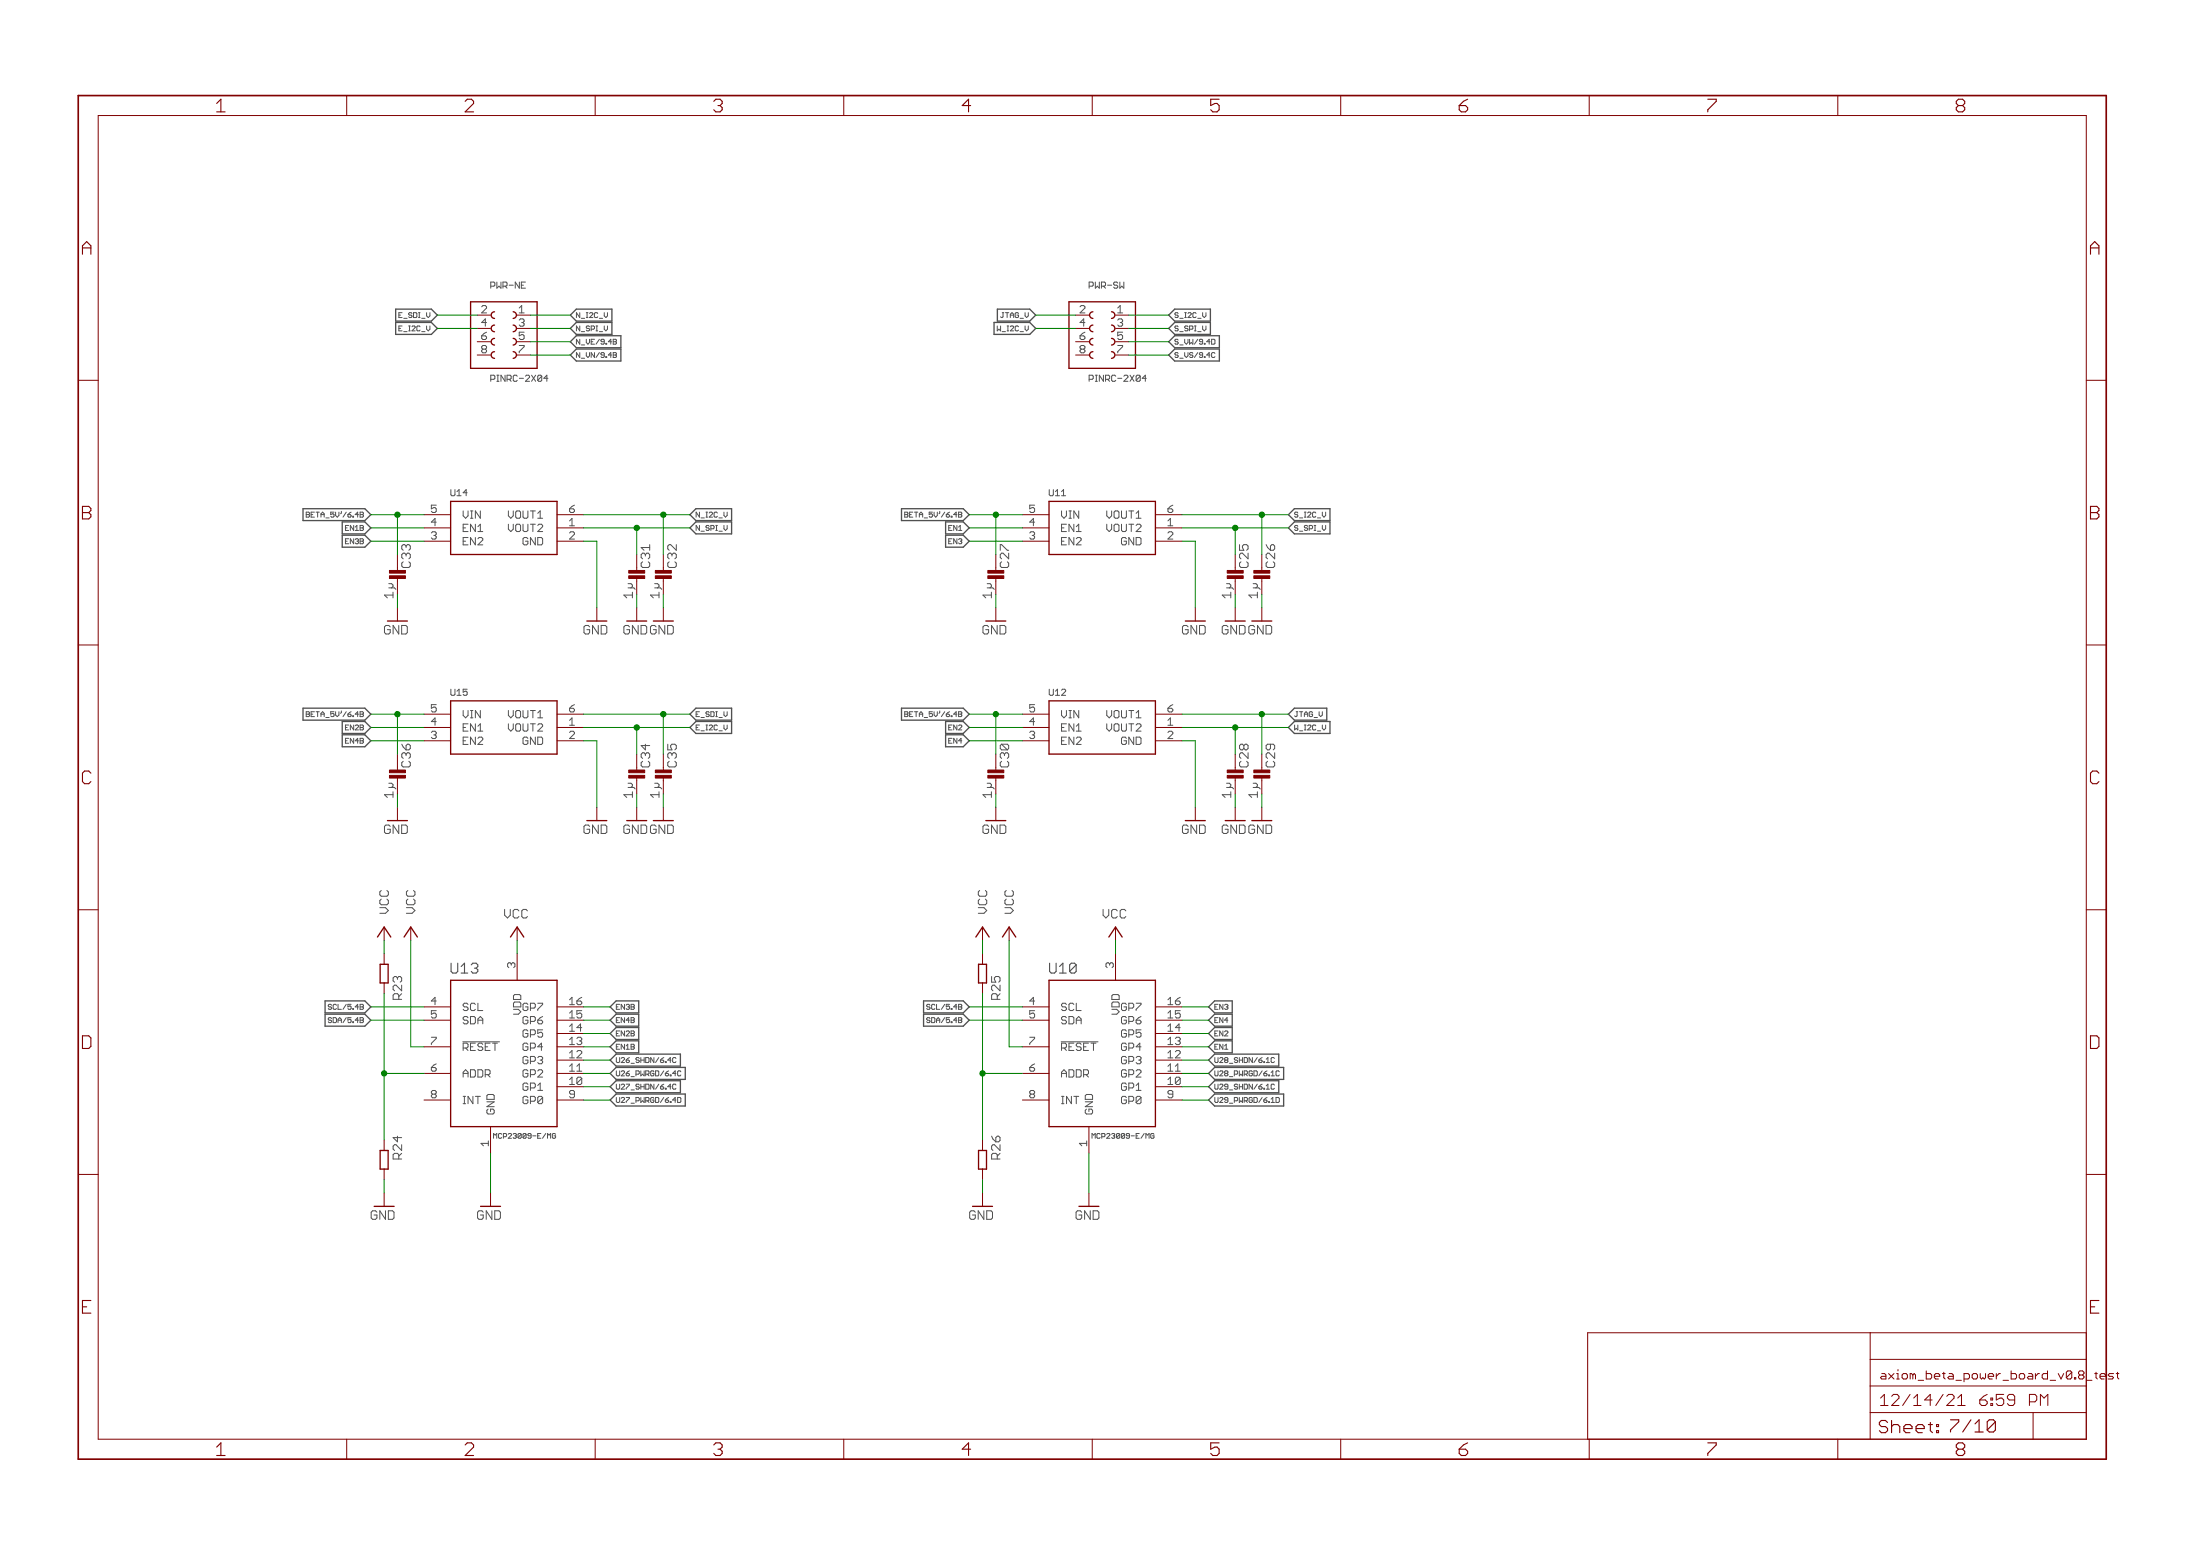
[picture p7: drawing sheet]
<svg xmlns="http://www.w3.org/2000/svg" width="420mm" height="297mm" viewBox="0 0 420 297" stroke-linecap="round" stroke-linejoin="round" font-family="sans-serif">
<g fill="none" stroke="#505050" stroke-width=".19">
<path d="M88.4 198.9h7M202.7 198.9h7M94.9 216.4l-.3 .3-.3-.3v.9M128.9 207l.2 .1M128.9 201.9l.2 .2M129.1 207.8l-.2 .1M129.1 202.7l-.2 .1M129.4 209.5h.5l.1 .2v.6l-.1 .2h-.5M129.6 204.4h.3l.1 .2M130 205.2l-.1 .2h-.3M209.2 216.4l-.3 .3-.3-.3v.9M243.2 207l.2 .1"/>
<path d="M243.2 201.9l.2 .2M243.4 207.8l-.2 .1M243.4 202.7l-.2 .1M243.7 209.5h.5l.1 .2v.6l-.1 .2h-.5M243.8 204.4h.4l.1 .2M244.3 205.2l-.1 .2h-.4"/>
</g>
<g fill="none" stroke="#505050" stroke-width=".25">
<path d="M75.6 59h6.8l1.1 1.2-1.1 1.1h-6.8zM190.5 59h6.2l1.1 1.2-1.1 1.1h-6.2zM75.6 61.6h6.8l1.1 1.1-1.1 1.1h-6.8zM108.9 62.7l1.2-1.1h6.8v2.2h-6.8zM108.9 60.2l1.2-1.2h6.8v2.3h-6.8zM110.1 64.1h8.5v2.3h-8.5l-1.2-1.2zM110.1 66.6h8.5v2.3h-8.5l-1.2-1.1zM189.8 61.6h6.9l1.1 1.1-1.1 1.1h-6.9zM223.2 62.7l1.1-1.1h6.9v2.2h-6.9zM223.2 60.2l1.1-1.2h6.9v2.3h-6.9zM224.3 64.1h8.6v2.3h-8.6l-1.1-1.2zM224.3 66.6h8.6v2.3h-8.6l-1.1-1.1z"/>
<path d="M57.9 97.1h11.8l1.1 1.2-1.1 1.1h-11.8zM65.4 99.6h4.3l1.1 1.2-1.1 1.1h-4.3zM132.9 97.1h6.8v2.3h-6.8l-1.1-1.1zM172.2 97.1h11.8l1.1 1.2-1.1 1.1h-11.8zM180.6 99.6h3.4l1.1 1.2-1.1 1.1h-3.4zM247.2 97.1h6.8v2.3h-6.8l-1.1-1.1zM65.4 102.2h4.3l1.1 1.1-1.1 1.2h-4.3zM131.8 100.8l1.1-1.2h6.8v2.3h-6.8zM180.6 102.2h3.4l1.1 1.1-1.1 1.2h-3.4zM246.1 100.8l1.1-1.2h6.8v2.3h-6.8zM57.9 135.2h11.8l1.1 1.1-1.1 1.2h-11.8zM65.4 137.7h4.3l1.1 1.2-1.1 1.1h-4.3z"/>
<path d="M131.8 138.9l1.1-1.2h6.8v2.3h-6.8zM131.8 136.3l1.1-1.1h6.8v2.3h-6.8zM172.2 135.2h11.8l1.1 1.1-1.1 1.2h-11.8zM180.6 137.7h3.4l1.1 1.2-1.1 1.1h-3.4zM246.1 138.9l1.1-1.2h6.8v2.3h-6.8zM246.1 136.3l1.1-1.1h6.2v2.3h-6.2zM65.4 140.3h4.3l1.1 1.1-1.1 1.2h-4.3zM180.6 140.3h3.4l1.1 1.1-1.1 1.2h-3.4zM62.1 191.1h7.6l1.1 1.1-1.1 1.2h-7.6zM62.1 193.6h7.6l1.1 1.2-1.1 1.1h-7.6zM116.5 192.2l1.2-1.1h4.3v2.3h-4.3zM116.5 194.8l1.2-1.2h4.3v2.3h-4.3z"/>
<path d="M116.5 197.3l1.2-1.1h4.3v2.2h-4.3zM116.5 199.8l1.2-1.1h4.3v2.3h-4.3zM176.4 191.1h7.6l1.1 1.1-1.1 1.2h-7.6zM176.4 193.6h7.6l1.1 1.2-1.1 1.1h-7.6zM232 191.1h3.3v2.3h-3.3l-1.2-1.2zM232 193.6h3.3v2.3h-3.3l-1.2-1.1zM232 196.2h3.3v2.2h-3.3l-1.2-1.1zM232 198.7h3.3v2.3h-3.3l-1.2-1.2zM116.5 207.5l1.2-1.2h12.2v2.3h-12.2zM117.7 208.9h13.2v2.2h-13.2l-1.2-1.1zM117.7 203.8h13.2v2.3h-13.2l-1.2-1.2zM117.7 201.2h12.2v2.3h-12.2l-1.2-1.1z"/>
<path d="M230.8 210l1.2-1.1h13.2v2.2h-13.2zM230.8 204.9l1.2-1.1h13.2v2.3h-13.2zM230.8 207.5l1.2-1.2h12.2v2.3h-12.2zM230.8 202.4l1.2-1.2h12.2v2.3h-12.2z"/>
</g>
<g fill="none" stroke="#800000" stroke-width=".25">
<path d="M89.9 57.6h12.7v12.7h-12.7zM94.4 59.5a.63 .63 0 0 0-.6 .7 .63 .63 0 0 0 .6 .6M98 59.5a.63 .63 0 0 1 .6 .7 .63 .63 0 0 1-.6 .6M204.2 57.6h12.7v12.7h-12.7zM208.7 59.5a.63 .63 0 0 0-.6 .7 .63 .63 0 0 0 .6 .6M212.3 59.5a.63 .63 0 0 1 .6 .7 .63 .63 0 0 1-.6 .6M94.4 64.6a.63 .63 0 0 0-.6 .6 .63 .63 0 0 0 .6 .7M94.4 67.1a.63 .63 0 0 0-.6 .7 .63 .63 0 0 0 .6 .6M94.4 62.1a.63 .63 0 0 0-.6 .6 .63 .63 0 0 0 .6 .6M98 62.1a.63 .63 0 0 1 .6 .6 .63 .63 0 0 1-.6 .6M98 64.6a.63 .63 0 0 1 .6 .6 .63 .63 0 0 1-.6 .7M98 67.1a.63 .63 0 0 1 .6 .7 .63 .63 0 0 1-.6 .6"/>
<path d="M208.7 64.6a.63 .63 0 0 0-.6 .6 .63 .63 0 0 0 .6 .7M208.7 67.1a.63 .63 0 0 0-.6 .7 .63 .63 0 0 0 .6 .6M208.7 62.1a.63 .63 0 0 0-.6 .6 .63 .63 0 0 0 .6 .6M212.3 62.1a.63 .63 0 0 1 .6 .6 .63 .63 0 0 1-.6 .6M212.3 64.6a.63 .63 0 0 1 .6 .6 .63 .63 0 0 1-.6 .7M212.3 67.1a.63 .63 0 0 1 .6 .7 .63 .63 0 0 1-.6 .6M86.1 95.7h20.3v10.2h-20.3zM200.3 95.7h20.4v10.2h-20.4zM86.1 133.8h20.3v10.2h-20.3zM200.3 133.8h20.4v10.2h-20.4zM72.1 178.9l1.3-1.9 1.2 1.9M77.2 178.9l1.2-1.9 1.3 1.9"/>
<path d="M97.5 178.9l1.3-1.9 1.2 1.9M186.4 178.9l1.2-1.9 1.3 1.9M191.5 178.9l1.2-1.9 1.3 1.9M211.8 178.9l1.2-1.9 1.3 1.9M72.6 184.1h1.5v3.5h-1.5zM86.1 187.1h20.3v28h-20.3zM186.9 184.1h1.5v3.5h-1.5zM200.3 187.1h20.4v28h-20.4zM72.6 219.6h1.5v3.6h-1.5zM186.9 219.6h1.5v3.6h-1.5z"/>
</g>
<g fill="none" stroke="#800000" stroke-width=".19">
<path d="M66.2 18.2v3.9M113.7 18.2v3.9M161.1 18.2v3.9M208.6 18.2v3.9M256.1 18.2v3.9M303.5 18.2v3.9M351 18.2v3.9M18.8 22.1h379.6v252.6h-379.6zM14.9 72.6h3.9M91.1 60.2h2.6M91.1 62.7h2.6M91.1 65.2h2.6"/>
<path d="M91.1 67.8h2.6M98.8 60.2h2.5M98.8 62.7h2.5M98.8 65.2h2.5M98.8 67.8h2.5M205.4 60.2h2.6M205.4 62.7h2.6M205.4 65.2h2.6M205.4 67.8h2.6M213 60.2h2.6M213 62.7h2.6M213 65.2h2.6"/>
<path d="M213 67.8h2.6M398.4 72.6h3.9M81 98.3h5.1M106.4 98.3h5M195.3 98.3h5M220.7 98.3h5M75.9 116v2.6M81 100.8h5.1M81 103.3h5.1M106.4 100.8h5M106.4 103.3h5M114 116v2.6"/>
<path d="M121.6 116v2.6M126.7 116v2.6M190.2 116v2.6M195.3 100.8h5M195.3 103.3h5M220.7 100.8h5M220.7 103.3h5M228.3 116v2.6M235.9 116v2.6M241 116v2.6M14.9 123.1h3.9M81 136.3h5.1"/>
<path d="M81 138.9h5.1M106.4 136.3h5M106.4 138.9h5M195.3 136.3h5M195.3 138.9h5M220.7 136.3h5M220.7 138.9h5M398.4 123.1h3.9M75.9 154.1v2.6M81 141.4h5.1M106.4 141.4h5M114 154.1v2.6"/>
<path d="M121.6 154.1v2.6M126.7 154.1v2.6M190.2 154.1v2.6M195.3 141.4h5M220.7 141.4h5M228.3 154.1v2.6M235.9 154.1v2.6M241 154.1v2.6M14.9 173.7h3.9M73.4 177v2.5M78.4 177v2.5M98.8 177v2.5"/>
<path d="M187.6 177v2.5M192.7 177v2.5M213 177v2.5M398.4 173.7h3.9M73.4 182.1v2M73.4 187.6v2.1M81 192.2h5.1M81 199.8h5.1M81 194.8h5.1M98.8 182.1v5M106.4 192.2h5M106.4 199.8h5"/>
<path d="M106.4 194.8h5M106.4 197.3h5M187.6 182.1v2M187.6 187.6v2.1M195.3 192.2h5M195.3 199.8h5M195.3 194.8h5M213 182.1v5M220.7 192.2h5M220.7 199.8h5M220.7 194.8h5M220.7 197.3h5"/>
<path d="M73.4 217.6v2M81 204.9h5.1M81 210h5.1M93.7 215.1v5M106.4 204.9h5M106.4 210h5M106.4 207.5h5M106.4 202.4h5M187.6 217.6v2M195.3 204.9h5M195.3 210h5M208 215.1v5"/>
<path d="M220.7 204.9h5M220.7 210h5M220.7 207.5h5M220.7 202.4h5M14.9 224.2h3.9M73.4 223.2v2M73.4 227.8v2.5M93.7 227.8v2.5M187.6 223.2v2M187.6 227.8v2.5M208 227.8v2.5M398.4 224.2h3.9"/>
<path d="M357.2 254.4v20.3M357.2 259.5h41.2M398.4 254.4h-95.2v20.3M66.2 274.7v3.9M113.7 274.7v3.9M161.1 274.7v3.9M208.6 274.7v3.9M256.1 274.7v3.9M303.5 274.7v3.9M351 274.7v3.9M357.2 269.7h41.2M357.2 264.6h41.2"/>
<path d="M388.3 269.7v5"/>
</g>
<g fill="#800000" stroke="#800000" stroke-width=".19">
<path d="M120.1 109.9h3v.5h-3z"/>
<path d="M120.1 108.9h3v.5h-3z"/>
<path d="M125.2 109.9h3v.5h-3z"/>
<path d="M125.2 108.9h3v.5h-3z"/>
<path d="M74.4 109.9h3v.5h-3z"/>
<path d="M74.4 108.9h3v.5h-3z"/>
<path d="M120.1 148h3v.5h-3z"/>
<path d="M120.1 147h3v.5h-3z"/>
<path d="M125.2 148h3v.5h-3z"/>
<path d="M125.2 147h3v.5h-3z"/>
<path d="M74.4 148h3v.5h-3z"/>
<path d="M74.4 147h3v.5h-3z"/>
<path d="M234.4 109.9h3v.5h-3z"/>
<path d="M234.4 108.9h3v.5h-3z"/>
<path d="M239.5 109.9h3v.5h-3z"/>
<path d="M239.5 108.9h3v.5h-3z"/>
<path d="M188.7 109.9h3v.5h-3z"/>
<path d="M188.7 108.9h3v.5h-3z"/>
<path d="M234.4 148h3v.5h-3z"/>
<path d="M234.4 147h3v.5h-3z"/>
<path d="M239.5 148h3v.5h-3z"/>
<path d="M239.5 147h3v.5h-3z"/>
<path d="M188.7 148h3v.5h-3z"/>
<path d="M188.7 147h3v.5h-3z"/>
</g>
<path d="M14.9 18.2h387.4v260.4h-387.4z" fill="none" stroke="#800000" stroke-width=".32"/>
<g fill="none" stroke="#008000" stroke-width=".19">
<path d="M83.5 62.7h7.6M83.5 60.2h7.6M101.3 65.2h7.6M101.3 67.8h7.6M101.3 62.7h7.6M101.3 60.2h7.6M197.8 62.7h7.6M197.8 60.2h7.6M215.6 65.2h7.6M215.6 67.8h7.6M215.6 62.7h7.6M215.6 60.2h7.6"/>
<path d="M70.8 98.3h10.2M75.9 98.3v7.6M111.4 98.3h20.4M126.7 98.3v7.6M185.1 98.3h10.2M190.2 98.3v7.6M225.7 98.3h20.4M241 98.3v7.6M70.8 103.3h10.2M70.8 100.8h10.2M75.9 113.5v2.5M111.4 103.3h2.6v12.7"/>
<path d="M111.4 100.8h20.4M121.6 100.8v5.1M121.6 113.5v2.5M126.7 113.5v2.5M185.1 103.3h10.2M185.1 100.8h10.2M190.2 113.5v2.5M225.7 103.3h2.6v12.7M225.7 100.8h20.4M235.9 100.8v5.1M235.9 113.5v2.5M241 113.5v2.5"/>
<path d="M70.8 138.9h10.2M70.8 136.3h10.2M75.9 136.3v7.7M111.4 138.9h20.4M111.4 136.3h20.4M121.6 138.9v5.1M126.7 136.3v7.7M185.1 138.9h10.2M185.1 136.3h10.2M190.2 136.3v7.7M225.7 138.9h20.4M225.7 136.3h20.4"/>
<path d="M235.9 138.9v5.1M241 136.3v7.7M70.8 141.4h10.2M75.9 151.6v2.5M111.4 141.4h2.6v12.7M121.6 151.6v2.5M126.7 151.6v2.5M185.1 141.4h10.2M190.2 151.6v2.5M225.7 141.4h2.6v12.7M235.9 151.6v2.5M241 151.6v2.5"/>
<path d="M73.4 179.5v2.6M78.4 179.5v20.3h2.6M98.8 179.5v2.6M187.6 179.5v2.6M192.7 179.5v20.3h2.6M213 179.5v2.6M70.8 192.2h10.2M70.8 194.8h10.2M73.4 189.7v27.9M111.4 192.2h5.1M111.4 194.8h5.1M111.4 197.3h5.1"/>
<path d="M111.4 199.8h5.1M185.1 192.2h10.2M185.1 194.8h10.2M187.6 189.7v27.9M225.7 192.2h5.1M225.7 194.8h5.1M225.7 197.3h5.1M225.7 199.8h5.1M73.4 204.9h7.6M111.4 204.9h5.1M111.4 210h5.1M111.4 207.5h5.1"/>
<path d="M111.4 202.4h5.1M187.6 204.9h7.7M225.7 204.9h5.1M225.7 210h5.1M225.7 207.5h5.1M225.7 202.4h5.1M73.4 225.2v2.6M93.7 220.1v7.7M187.6 225.2v2.6M208 220.1v7.7"/>
</g>
<g fill="#008000" stroke="#008000" stroke-width=".19">
<circle cx="75.9" cy="98.3" r=".51"/>
<circle cx="75.9" cy="136.3" r=".51"/>
<circle cx="190.2" cy="98.3" r=".51"/>
<circle cx="190.2" cy="136.3" r=".51"/>
<circle cx="73.4" cy="204.9" r=".51"/>
<circle cx="187.6" cy="204.9" r=".51"/>
<circle cx="235.9" cy="138.9" r=".51"/>
<circle cx="241" cy="136.3" r=".51"/>
<circle cx="235.9" cy="100.8" r=".51"/>
<circle cx="241" cy="98.3" r=".51"/>
<circle cx="126.7" cy="136.3" r=".51"/>
<circle cx="121.6" cy="138.9" r=".51"/>
<circle cx="121.6" cy="100.8" r=".51"/>
<circle cx="126.7" cy="98.3" r=".51"/>
</g>
<g font-size="3.7" fill="#800000">
<text x="41.3" y="21.4">1</text>
<text x="88.7" y="21.4">2</text>
<text x="136.2" y="21.4">3</text>
<text x="183.7" y="21.4">4</text>
<text x="231.1" y="21.4">5</text>
<text x="278.6" y="21.4">6</text>
<text x="326" y="21.4">7</text>
<text x="373.5" y="21.4">8</text>
<text x="15.6" y="48.6">A</text>
<text x="399.1" y="48.6">A</text>
<text x="15.6" y="99.2">B</text>
<text x="399.1" y="99.2">B</text>
<text x="15.6" y="149.7">C</text>
<text x="399.1" y="149.7">C</text>
<text x="15.6" y="200.2">D</text>
<text x="399.1" y="200.2">D</text>
<text x="15.6" y="250.8">E</text>
<text x="399.1" y="250.8">E</text>
<text x="41.3" y="277.9">1</text>
<text x="88.7" y="277.9">2</text>
<text x="136.2" y="277.9">3</text>
<text x="183.7" y="277.9">4</text>
<text x="231.1" y="277.9">5</text>
<text x="278.6" y="277.9">6</text>
<text x="326" y="277.9">7</text>
<text x="373.5" y="277.9">8</text>
</g>
<text font-size="3.6" fill="#800000" x="358.7" y="273.6">Sheet: 7/10</text>
<g font-size="3.2" fill="#800000">
<text x="359" y="268.4">12/14/21</text>
<text x="376.5" y="268.4">6:59 PM</text>
</g>
<g font-size="2.9" fill="#505050">
<text x="85.9" y="185.9">U13</text>
<text x="200.2" y="185.9">U10</text>
</g>
<g font-size="2.5" fill="#800000">
<text x="75" y="113.9" transform="rotate(-90 75 113.9)">1µ</text>
<text x="78.3" y="108.4" transform="rotate(-90 78.3 108.4)">C33</text>
<text x="120.7" y="113.9" transform="rotate(-90 120.7 113.9)">1µ</text>
<text x="124" y="108.4" transform="rotate(-90 124 108.4)">C31</text>
<text x="125.8" y="113.9" transform="rotate(-90 125.8 113.9)">1µ</text>
<text x="129.1" y="108.4" transform="rotate(-90 129.1 108.4)">C32</text>
<text x="189.3" y="113.9" transform="rotate(-90 189.3 113.9)">1µ</text>
<text x="192.6" y="108.4" transform="rotate(-90 192.6 108.4)">C27</text>
<text x="235" y="113.9" transform="rotate(-90 235 113.9)">1µ</text>
<text x="238.3" y="108.4" transform="rotate(-90 238.3 108.4)">C25</text>
<text x="240.1" y="113.9" transform="rotate(-90 240.1 113.9)">1µ</text>
<text x="243.4" y="108.4" transform="rotate(-90 243.4 108.4)">C26</text>
<text x="73.3" y="121.1">GND</text>
<text x="111.3" y="121.1">GND</text>
<text x="119" y="121.1">GND GND</text>
<text x="187.5" y="121.1">GND</text>
<text x="225.6" y="121.1">GND</text>
<text x="233.2" y="121.1">GND GND</text>
<text x="78.3" y="146.5" transform="rotate(-90 78.3 146.5)">C36</text>
<text x="124" y="146.5" transform="rotate(-90 124 146.5)">C34</text>
<text x="129.1" y="146.5" transform="rotate(-90 129.1 146.5)">C35</text>
<text x="192.6" y="146.5" transform="rotate(-90 192.6 146.5)">C30</text>
<text x="238.3" y="146.5" transform="rotate(-90 238.3 146.5)">C28</text>
<text x="243.4" y="146.5" transform="rotate(-90 243.4 146.5)">C29</text>
<text x="75" y="152" transform="rotate(-90 75 152)">1µ</text>
<text x="120.7" y="152" transform="rotate(-90 120.7 152)">1µ</text>
<text x="125.8" y="152" transform="rotate(-90 125.8 152)">1µ</text>
<text x="189.3" y="152" transform="rotate(-90 189.3 152)">1µ</text>
<text x="235" y="152" transform="rotate(-90 235 152)">1µ</text>
<text x="240.1" y="152" transform="rotate(-90 240.1 152)">1µ</text>
<text x="73.3" y="159.2">GND</text>
<text x="111.3" y="159.2">GND</text>
<text x="119" y="159.2">GND GND</text>
<text x="187.5" y="159.2">GND</text>
<text x="225.6" y="159.2">GND</text>
<text x="233.2" y="159.2">GND GND</text>
<text x="70.7" y="232.8">GND</text>
<text x="91" y="232.8">GND</text>
<text x="185" y="232.8">GND</text>
<text x="205.3" y="232.8">GND</text>
</g>
<g font-size="2.5" fill="#505050">
<text x="74.1" y="174.4" transform="rotate(-90 74.1 174.4)">VCC</text>
<text x="79.2" y="174.4" transform="rotate(-90 79.2 174.4)">VCC</text>
<text x="96.4" y="175.3">VCC</text>
<text x="188.4" y="174.4" transform="rotate(-90 188.4 174.4)">VCC</text>
<text x="193.5" y="174.4" transform="rotate(-90 193.5 174.4)">VCC</text>
<text x="210.7" y="175.3">VCC</text>
<text x="76.7" y="190.6" transform="rotate(-90 76.7 190.6)">R23</text>
<text x="191" y="190.6" transform="rotate(-90 191 190.6)">R25</text>
<text x="76.7" y="221.1" transform="rotate(-90 76.7 221.1)">R24</text>
<text x="191" y="221.1" transform="rotate(-90 191 221.1)">R26</text>
</g>
<g font-size="2.3" fill="#800000">
<text x="359" y="263.3">axiom_beta_power_board_v0.8_</text>
<text x="398.7" y="263.3">tes</text>
<text x="402.9" y="263.3">t</text>
</g>
<g font-size="2.1" fill="#505050">
<text x="91.9" y="59.8">2</text>
<text x="99" y="59.8">1</text>
<text x="206.2" y="59.8">2</text>
<text x="213.3" y="59.8">1</text>
<text x="91.9" y="62.3">4</text>
<text x="91.9" y="64.9">6</text>
<text x="99" y="62.3">3</text>
<text x="99" y="64.9">5</text>
<text x="206.2" y="62.3">4</text>
<text x="206.2" y="64.9">6</text>
<text x="213.3" y="62.3">3</text>
<text x="213.3" y="64.9">5</text>
<text x="91.9" y="67.4">8</text>
<text x="99" y="67.4">7</text>
<text x="206.2" y="67.4">8</text>
<text x="213.3" y="67.4">7</text>
<text x="82.3" y="97.9">5</text>
<text x="82.3" y="100.4">4</text>
<text x="88.3" y="99">VIN</text>
<text x="88.3" y="101.5">EN1</text>
<text x="97.5" y="99">VOUT1</text>
<text x="97.5" y="101.5">VOUT2</text>
<text x="108.6" y="97.9">6</text>
<text x="108.6" y="100.4">1</text>
<text x="196.6" y="97.9">5</text>
<text x="196.6" y="100.4">4</text>
<text x="202.6" y="99">VIN</text>
<text x="202.6" y="101.5">EN1</text>
<text x="211.8" y="99">VOUT1</text>
<text x="211.8" y="101.5">VOUT2</text>
<text x="222.9" y="97.9">6</text>
<text x="222.9" y="100.4">1</text>
<text x="82.3" y="103">3</text>
<text x="88.3" y="104.1">EN2</text>
<text x="100.1" y="104.1">GND</text>
<text x="108.6" y="103">2</text>
<text x="196.6" y="103">3</text>
<text x="202.6" y="104.1">EN2</text>
<text x="214.3" y="104.1">GND</text>
<text x="222.9" y="103">2</text>
<text x="82.3" y="136">5</text>
<text x="88.3" y="137.1">VIN</text>
<text x="97.5" y="137.1">VOUT1</text>
<text x="108.6" y="136">6</text>
<text x="196.6" y="136">5</text>
<text x="202.6" y="137.1">VIN</text>
<text x="211.8" y="137.1">VOUT1</text>
<text x="222.9" y="136">6</text>
<text x="82.3" y="138.5">4</text>
<text x="82.3" y="141.1">3</text>
<text x="88.3" y="139.6">EN1</text>
<text x="88.3" y="142.2">EN2</text>
<text x="97.5" y="139.6">VOUT2</text>
<text x="100.1" y="142.2">GND</text>
<text x="108.6" y="138.5">1</text>
<text x="108.6" y="141.1">2</text>
<text x="196.6" y="138.5">4</text>
<text x="196.6" y="141.1">3</text>
<text x="202.6" y="139.6">EN1</text>
<text x="202.6" y="142.2">EN2</text>
<text x="211.8" y="139.6">VOUT2</text>
<text x="214.3" y="142.2">GND</text>
<text x="222.9" y="138.5">1</text>
<text x="222.9" y="141.1">2</text>
<text x="98.3" y="184.8" transform="rotate(-90 98.3 184.8)">3</text>
<text x="212.6" y="184.8" transform="rotate(-90 212.6 184.8)">3</text>
<text x="82.3" y="191.9">4</text>
<text x="108.6" y="191.9">16</text>
<text x="196.6" y="191.9">4</text>
<text x="222.9" y="191.9">16</text>
<text x="82.3" y="194.4">5</text>
<text x="88.3" y="193">SCL</text>
<text x="88.3" y="195.5">SDA</text>
<text x="99.4" y="193.3" transform="rotate(-90 99.4 193.3)">VDD</text>
<text x="100.1" y="195.5">GP6</text>
<text x="100.1" y="193">GP7</text>
<text x="108.6" y="196.9">14</text>
<text x="108.6" y="194.4">15</text>
<text x="196.6" y="194.4">5</text>
<text x="202.6" y="193">SCL</text>
<text x="202.6" y="195.5">SDA</text>
<text x="213.7" y="193.3" transform="rotate(-90 213.7 193.3)">VDD</text>
<text x="214.3" y="195.5">GP6</text>
<text x="214.3" y="193">GP7</text>
<text x="222.9" y="196.9">14</text>
<text x="222.9" y="194.4">15</text>
<text x="82.3" y="199.5">7</text>
<text x="88.3" y="200.6">RESET</text>
<text x="100.1" y="203.1">GP3</text>
<text x="100.1" y="200.6">GP4</text>
<text x="100.1" y="198">GP5</text>
<text x="108.6" y="202">12</text>
<text x="108.6" y="199.5">13</text>
<text x="196.6" y="199.5">7</text>
<text x="202.6" y="200.6">RESET</text>
<text x="214.3" y="203.1">GP3</text>
<text x="214.3" y="200.6">GP4</text>
<text x="214.3" y="198">GP5</text>
<text x="222.9" y="202">12</text>
<text x="222.9" y="199.5">13</text>
<text x="82.3" y="204.6">6</text>
<text x="82.3" y="209.6">8</text>
<text x="88.3" y="205.7">ADDR</text>
<text x="100.1" y="208.2">GP1</text>
<text x="100.1" y="205.7">GP2</text>
<text x="108.6" y="209.6">9</text>
<text x="108.6" y="207.1">10</text>
<text x="108.6" y="204.6">11</text>
<text x="196.6" y="204.6">6</text>
<text x="196.6" y="209.6">8</text>
<text x="202.6" y="205.7">ADDR</text>
<text x="214.3" y="208.2">GP1</text>
<text x="214.3" y="205.7">GP2</text>
<text x="222.9" y="209.6">9</text>
<text x="222.9" y="207.1">10</text>
<text x="222.9" y="204.6">11</text>
<text x="88.3" y="210.7">INT</text>
<text x="94.3" y="212.7" transform="rotate(-90 94.3 212.7)">GND</text>
<text x="100.1" y="210.7">GP0</text>
<text x="202.6" y="210.7">INT</text>
<text x="208.6" y="212.7" transform="rotate(-90 208.6 212.7)">GND</text>
<text x="214.3" y="210.7">GP0</text>
<text x="93.2" y="218.7" transform="rotate(-90 93.2 218.7)">1</text>
<text x="207.5" y="218.7" transform="rotate(-90 207.5 218.7)">1</text>
</g>
<g font-size="1.8" fill="#505050">
<text x="93.6" y="55.1">PWR-NE</text>
<text x="207.9" y="55.1">PWR-SW</text>
<text x="93.6" y="72.8">PINRC-2X04</text>
<text x="207.9" y="72.8">PINRC-2X04</text>
<text x="85.9" y="94.7">U14</text>
<text x="200.2" y="94.7">U11</text>
<text x="85.9" y="132.8">U15</text>
<text x="200.2" y="132.8">U12</text>
</g>
<g font-size="1.4" fill="#505050">
<text x="76.3" y="60.7">E_SDI_V</text>
<text x="76.3" y="63.2">E_I2C_V</text>
<text x="109.9" y="65.7">N_VE/9.4B</text>
<text x="109.9" y="63.2">N_SPI_V</text>
<text x="109.9" y="60.7">N_I2C_V</text>
<text x="190.6" y="63.2">W_I2C_V</text>
<text x="191.5" y="60.7">JTAG_V</text>
<text x="224.2" y="65.7">S_VW/9.4D</text>
<text x="224.2" y="63.2">S_SPI_V</text>
<text x="224.2" y="60.7">S_I2C_V</text>
<text x="109.9" y="68.3">N_VN/9.4B</text>
<text x="224.2" y="68.3">S_VS/9.4C</text>
<text x="58.6" y="98.8">BETA_5V'/6.4B</text>
<text x="66.2" y="101.3">EN1B</text>
<text x="132.8" y="101.3">N_SPI_V</text>
<text x="132.8" y="98.8">N_I2C_V</text>
<text x="172.8" y="98.8">BETA_5V'/6.4B</text>
<text x="181.3" y="101.3">EN1</text>
<text x="247.1" y="101.3">S_SPI_V</text>
<text x="247.1" y="98.8">S_I2C_V</text>
<text x="66.2" y="103.8">EN3B</text>
<text x="181.3" y="103.8">EN3</text>
<text x="58.6" y="136.8">BETA_5V'/6.4B</text>
<text x="132.8" y="136.8">E_SDI_V</text>
<text x="172.8" y="136.8">BETA_5V'/6.4B</text>
<text x="247.1" y="136.8">JTAG_V</text>
<text x="66.2" y="141.9">EN4B</text>
<text x="66.2" y="139.4">EN2B</text>
<text x="132.8" y="139.4">E_I2C_V</text>
<text x="181.3" y="141.9">EN4</text>
<text x="181.3" y="139.4">EN2</text>
<text x="247.1" y="139.4">W_I2C_V</text>
<text x="62.8" y="192.7">SCL/5.4B</text>
<text x="62.8" y="195.3">SDA/5.4B</text>
<text x="117.6" y="192.7">EN3B</text>
<text x="117.6" y="195.3">EN4B</text>
<text x="117.6" y="197.8">EN2B</text>
<text x="177.1" y="192.7">SCL/5.4B</text>
<text x="177.1" y="195.3">SDA/5.4B</text>
<text x="231.9" y="192.7">EN3</text>
<text x="231.9" y="195.3">EN4</text>
<text x="231.9" y="197.8">EN2</text>
<text x="117.6" y="200.3">EN1B</text>
<text x="117.6" y="202.9">U26_SHDN/6.4C</text>
<text x="231.9" y="200.3">EN1</text>
<text x="231.9" y="202.9">U28_SHDN/6.1C</text>
<text x="117.6" y="208">U27_SHDN/6.4C</text>
<text x="117.6" y="205.4">U26_PWRGD/6.4C</text>
<text x="231.9" y="208">U29_SHDN/6.1C</text>
<text x="231.9" y="205.4">U28_PWRGD/6.1C</text>
<text x="117.6" y="210.5">U27_PWRGD/6.4D</text>
<text x="231.9" y="210.5">U29_PWRGD/6.1D</text>
<text x="95.3" y="217.4">MCP23009-E/MG</text>
<text x="209.5" y="217.4">MCP23009-E/MG</text>
</g>
</svg>
